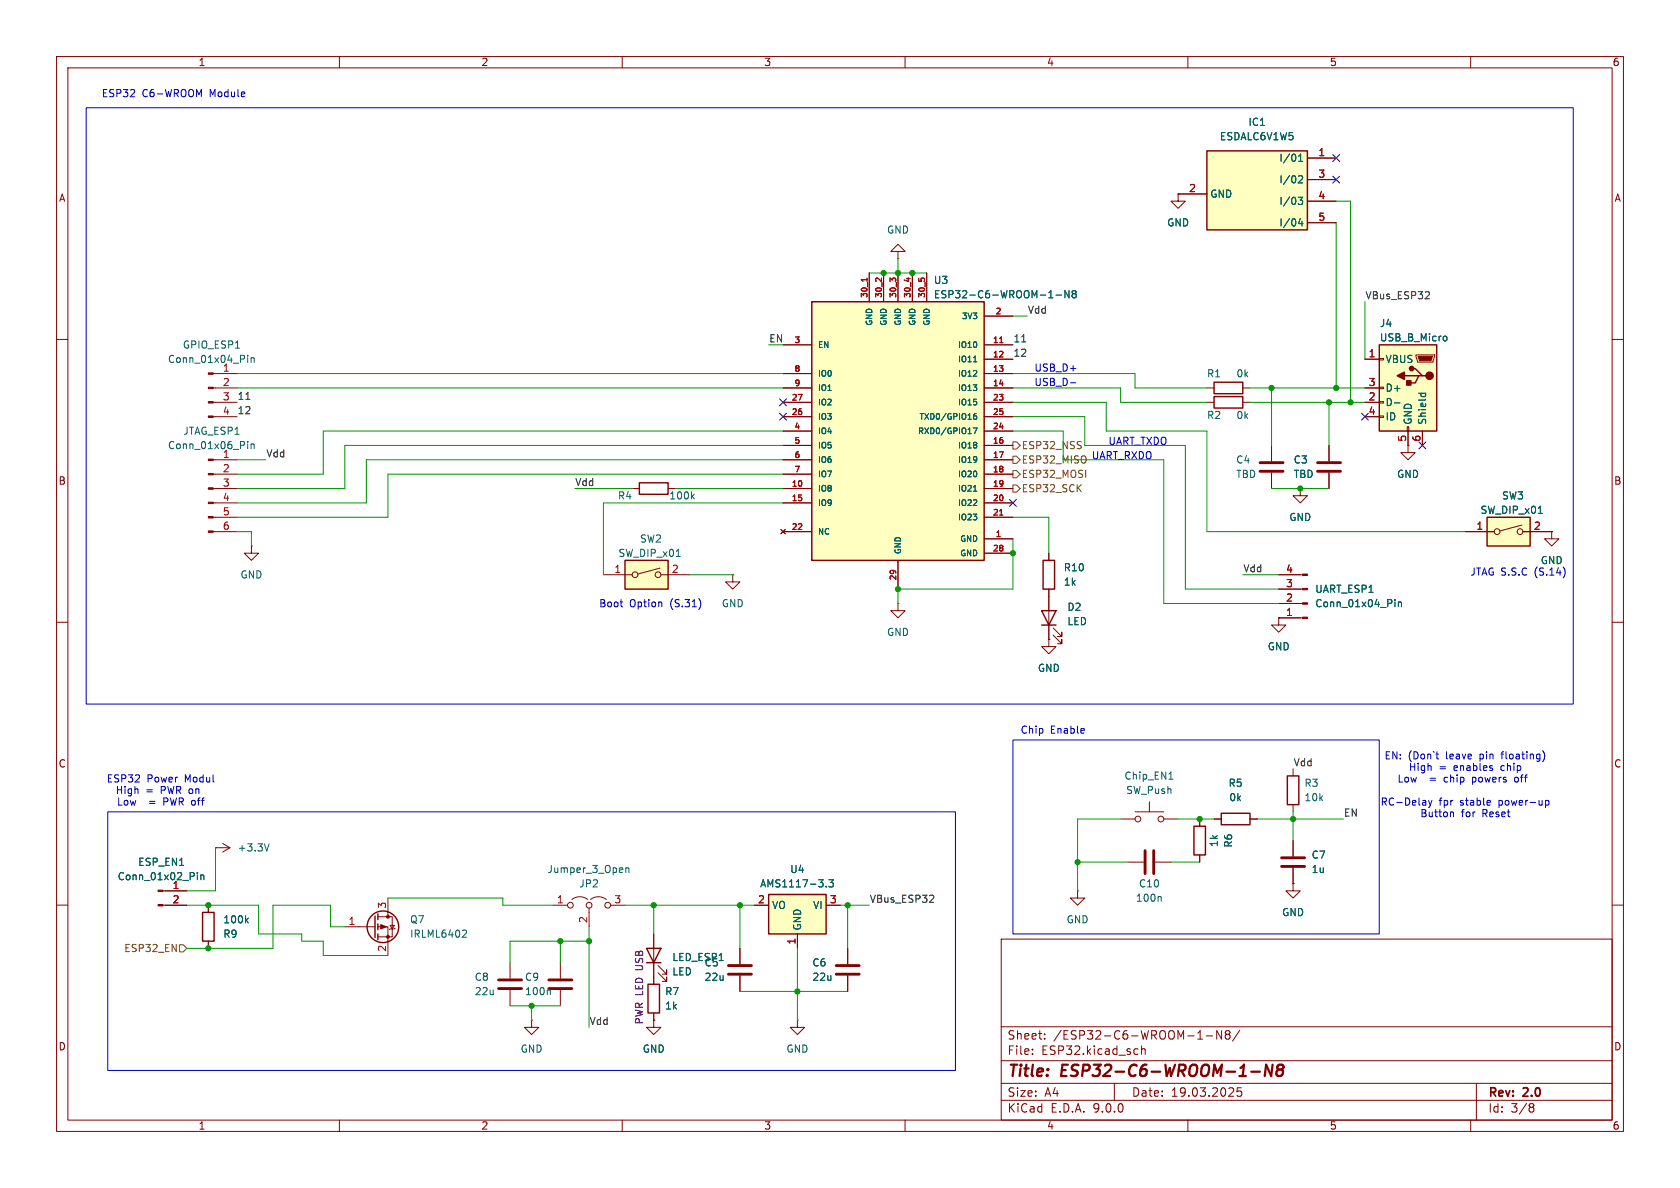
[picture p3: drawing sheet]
<svg xmlns="http://www.w3.org/2000/svg" width="297mm" height="210mm" viewBox="0 0 297 210" stroke-linecap="round" stroke-linejoin="round" font-family="sans-serif">
<g fill="none" stroke="#840000" stroke-width=".18">
<path d="M10 10h277v190h-277zM12 12h273v186h-273zM60 10v2M110 10v2M160 10v2M210 10v2M260 10v2M10 60h2M285 60h2M10 110h2M285 110h2M10 160h2"/>
<path d="M177 166h108v32h-108zM285 160h2M60 198v2M94 180.3v1.3h1.2l-1.2 1.3-1.3-1.3h1.3M94 180.3h.1M110 198v2M115.6 180.3v1.3h1.2l-1.2 1.3-1.3-1.3h1.3M115.6 180.3h.1M160 198v2M177 194.5h108M177 191.5h108M177 187.5h108"/>
<path d="M177 181.5h108M182.5 186.3v.1M182.5 185.5v.1M184.7 183.6v.1M184.7 182.8v.1M197 191.5v3M201 185.4l.2 .1M201.2 186.3l-.2 .1M201.8 184.9v1.5M201.8 185.5l.2-.1 .4 .1 .1 .9M210 198v2M211.7 183.7h.9"/>
<path d="M213.2 183.1h1.2M216 182.2v1.5l-.9-1.5v1.5M216.9 182.8l-.3 .3v.3l.3 .3 .4-.1 .2-.2-.1-.4-.2-.2M216.9 182.8l-.3-.2 .3-.4 .4 .1 .2 .2-.3 .3M216.9 182.8h.3M219.2 182.1l-1.3 2M219.5 192.3h-.8v.7l.2-.1h.5l.1 .3v.5l-.3 .1-.5-.1M260 198v2M261 191.5v6.5M270.6 195.1l.4 .1 .2 .2-.3 .3M270.6 195.7h.3M270.9 195.7l.2 .2 .1 .4-.2 .2-.4 .1"/>
</g>
<path d="M221.2 189.4h1.5M225 188.2l-.3 2-.9-2-.2 2M226.1 189.1l-.3-.2v-.3a.64 .64 0 0 1 1.1-.2v.3l-.4 .4M226.1 189.1a.65 .65 0 0 0-.3 1 .65 .65 0 0 0 .9-.1 .65 .65 0 0 0 0-.8l-.2-.1M226.1 189.1h.4" fill="none" stroke="#840000" stroke-width=".4"/>
<path d="M135.9 158.1h10.1v7h-10.1z" fill="#ffffc2"/>
<path d="M227.6 137.2h2v5h-2zM135.9 158.1h10.1v7h-10.1zM211.1 146.1h2v5h-2zM215.9 143.8h5.1v2h-5.1zM114.3 167.6h2.5l-1.2 2.6zM114.3 170.2h2.5M114.6 174h2v5.1h-2z" fill="none" stroke="#840000" stroke-width=".25"/>
<g fill="none" stroke="#840000" stroke-width=".18">
<path d="M44.4 96.5v1.3h1.3l-1.3 1.3-1.2-1.3h1.2M44.4 96.5h.1M274.3 94v1.3h1.3l-1.3 1.2-1.3-1.2h1.3M274.3 94h.1M226.1 109.2h4.2M226.1 106.7h4.2M226.1 104.1h4.2M226.1 101.6h4.2M228.6 135.9v1.3M28.8 157.5h4.2M38.1 149.9h.1M38.1 149.9h2.5"/>
<path d="M39.4 149.1l1.2 .8M40.6 149.9l-1.2 .7M190.5 157.5v1.3h1.3l-1.3 1.2-1.3-1.2h1.3M190.5 157.5h.1M198.1 144.8h2.6M200.7 143.5h5M203.2 141.7v1.8M205.7 144.8h2.6M212.1 144.8v1.3M212.1 151.1v1.3M214.6 144.8h1.3M221 144.8h1.2"/>
<path d="M228.6 156.2v1.3h1.3l-1.3 1.3-1.3-1.3h1.3M228.6 156.2h.1M228.6 142.2v1.3M228.6 148.6v2.8M228.6 153.4v2.8M28.8 160h4.2M90.2 170.2v2.8M90.2 175v2.8M99.1 170.2v2.8M99.1 175v2.8M115.6 165.1v8.9M115.6 179.1v1.2"/>
<path d="M116.3 172l1.6 1.5v-.8v.8h-.8M116.3 170.7l1.6 1.5v-.7v.7h-.8M130.8 167.6v2.8M130.8 172.5v2.8M133.3 160h2.6M141 165.1v2.5M146 160h2.6M149.9 167.6v2.8M149.9 172.5v2.8M141 180.3v1.3h1.2l-1.2 1.3-1.3-1.3h1.3M141 180.3h.1"/>
<circle cx="201.2" cy="144.8" r=".51"/>
<circle cx="205.2" cy="144.8" r=".51"/>
</g>
<g fill="none" stroke="#006464" stroke-width=".18">
<path d="M246.6 106v.1M246.6 106.4v.9M247.2 106.4v.9M247.2 106.5l.2-.1 .3 .1 .1 .8M206.6 137.7h.8M34.9 154.2v.2M34.9 154.7v.8M35.5 154.7v.8M35.5 154.8l.2-.1h.3v.8M47.6 149.2l-.4 1.2M146 156.7v.1M146.5 155.5h.8l-.4 .5 .4 .1v.6l-.2 .1-.6-.1"/>
<path d="M97.1 175l.2 .2v.6"/>
</g>
<path d="M226.6 153.2h4M226.6 151.6h4M88.1 174.8h4.1M88.1 173.2h4.1M97 174.8h4.1M97 173.2h4.1M128.8 172.2h4M128.8 170.7h4M147.8 172.2h4.1M147.8 170.7h4.1" fill="none" stroke="#840000" stroke-width=".51"/>
<g fill="#840000" stroke="#840000" stroke-width=".18">
<path d="M230.3 109.1h.8v.2h-.8z"/>
<path d="M230.3 106.6h.8v.2h-.8z"/>
<path d="M230.3 104h.8v.3h-.8z"/>
<path d="M230.3 101.5h.8v.2h-.8z"/>
<path d="M27.9 157.4h.9v.2h-.9z"/>
<path d="M27.9 159.9h.9v.2h-.9z"/>
</g>
<path d="M262.9 91.4h7.6v5.1h-7.6z" fill="#ffffc2"/>
<g fill="none" stroke="#840000" stroke-width=".18">
<path d="M259.1 94h5.1M269.1 92.8l-3.9 1.1M269.2 94h5.1"/>
<circle cx="264.7" cy="94" r=".51"/>
<circle cx="268.7" cy="94" r=".51"/>
</g>
<path d="M262.9 91.4h7.6v5.1h-7.6z" fill="none" stroke="#840000" stroke-width=".25"/>
<path d="M272 90.7h.7" fill="none" stroke="#006464" stroke-width=".18"/>
<path d="M110.5 99.1h7.6v5h-7.6z" fill="#ffffc2"/>
<g fill="none" stroke="#840000" stroke-width=".18">
<path d="M158.7 44.5h1.3l-1.3-1.3-1.2 1.3h1.2v1.2M158.7 45.7h.1M37.7 66h4.2M37.7 68.6h4.2M37.7 71.1h4.2M37.7 73.7h4.2M213.4 68.6h1.2M213.4 71.1h1.2M219.7 68.6h1.3M219.7 71.1h1.3M224.8 78.7v2.8M234.9 78.7v2.8"/>
<path d="M37.7 81.3h4.2M37.7 83.8h4.2M37.7 86.4h4.2M37.7 88.9h4.2M37.7 91.4h4.2M37.7 94h4.2M111.8 86.4h1.2M118.1 86.4h1.3M185.4 97.8v1.3M224.8 83.6v2.8M229.9 86.4v1.2h1.2l-1.2 1.3-1.3-1.3h1.3M229.9 86.4h.1"/>
<path d="M234.9 83.6v2.8M106.7 101.6h5.1M116.7 100.4l-3.9 1.1M116.8 101.6h5.1M185.4 113v1.3h1.3l-1.3 1.3-1.3-1.3h1.3M185.4 113h.1M185.4 104.1v8.9M186.2 112.3l1.5 1.5v-.8v.8h-.8M186.2 111l1.5 1.5v-.7v.7h-.8M226.1 109.2v1.3h1.2l-1.2 1.3-1.3-1.3h1.3M226.1 109.2h.1M68.6 158.8v3.3"/>
<path d="M101.1 159a2.26 2.26 0 0 1 2.8 0M104.4 159a2.26 2.26 0 0 1 2.8 0M199.4 152.4h2.8M204.2 152.4h2.8M36.8 160v1.3M36.8 166.4v1.2M61 163.8h5.3M66.8 162.1h2.5v3.5h-2.5M66.8 163.8h1.8v5.1M69 163.6h.7l-.4 .6zM69.8 164.1l-.1 .1h-.7l-.2 .1M97.8 160h2.5"/>
<path d="M104.1 160.5v3.3M107.9 160h2.6"/>
<circle cx="112.3" cy="101.6" r=".51"/>
<circle cx="116.3" cy="101.6" r=".51"/>
<circle cx="100.8" cy="160" r=".51"/>
<circle cx="104.1" cy="160" r=".51"/>
<circle cx="107.4" cy="160" r=".51"/>
</g>
<g fill="none" stroke="#840000" stroke-width=".25">
<path d="M214.6 67.6h5.1v2h-5.1zM214.6 70.1h5.1v2h-5.1zM110.5 99.1h7.6v5h-7.6zM113 85.3h5.1v2.1h-5.1zM184.4 99.1h2v5h-2zM184.1 108h2.6l-1.3 2.5zM184.1 110.5h2.6M35.8 161.3h2v5.1h-2zM66.3 161.9v3.8M66.8 161.5v1.1M66.8 163.3v1M66.8 165.1v1"/>
<circle cx="67.7" cy="163.8" r="2.79"/>
</g>
<g fill="none" stroke="#006464" stroke-width=".18">
<path d="M43.8 62.8v.1M43.8 63.2v.9M43.8 78v.2M43.8 78.5v.8M44.4 63.2v.9M44.4 78.5v.8M44.4 78.6l.2-.1h.3v.8M44.4 63.4l.2-.2 .3 .1v.8M119.6 98.4h.7M122.4 87.7l.3 .5M122.7 87.4l-.4 .4M110.6 153.4v.8"/>
<path d="M110.6 153.5l.2-.1 .3 .1 .1 .7M205.1 158.5l.2 .2v.6M43.5 162.7l.4 .4M43.9 162.3l-.5 .5M81.9 164.4l.5 .1 .1 .3-.8 .9h.8"/>
</g>
<path d="M222.8 83.3h4M222.8 81.8h4M232.9 83.3h4.1M232.9 81.8h4.1M202.4 150.4v4M204 150.4v4" fill="none" stroke="#840000" stroke-width=".51"/>
<g fill="#840000" stroke="#840000" stroke-width=".18">
<path d="M36.8 81.2h.9v.2h-.9z"/>
<path d="M36.8 83.7h.9v.2h-.9z"/>
<path d="M36.8 86.2h.9v.3h-.9z"/>
<path d="M36.8 88.8h.9v.2h-.9z"/>
<path d="M36.8 91.3h.9v.3h-.9z"/>
<path d="M36.8 93.9h.9v.2h-.9z"/>
<path d="M67.3 163.4l1 .4-1 .4z"/>
<path d="M36.8 65.9h.9v.3h-.9z"/>
<path d="M36.8 68.5h.9v.2h-.9z"/>
<path d="M36.8 71h.9v.2h-.9z"/>
<path d="M36.8 73.5h.9v.3h-.9z"/>
<circle cx="68.6" cy="162.1" r=".25"/>
<circle cx="68.6" cy="165.6" r=".25"/>
</g>
<path d="M143.5 53.3h30.5v45.8h-30.5z" fill="#ffffc2"/>
<path d="M143.5 53.3h30.5v45.8h-30.5z" fill="none" stroke="#840000" stroke-width=".25"/>
<g fill="none" stroke="#840000" stroke-width=".18">
<path d="M153.7 48.3v5M156.2 48.3v5M158.7 48.3v5M161.3 48.3v5M163.8 48.3v5M174 55.9h5.1M138.4 61h5.1M138.4 66h5.1M138.4 68.6h5.1M138.4 71.1h5.1M138.4 73.7h5.1M138.4 76.2h5.1"/>
<path d="M138.4 78.7h5.1M174 61h5.1M174 66h5.1M174 68.6h5.1M174 71.1h5.1M174 73.7h5.1M174 76.2h5.1M174 78.7h5.1M174 63.5h5.1M138 93.6l.8 .8M138.4 81.3h5.1M138.4 83.8h5.1"/>
<path d="M138.4 86.4h5.1M138.4 88.9h5.1M138.4 94h5.1M138.8 93.6l-.8 .8M158.7 99.1v5M174 81.3h5.1M174 83.8h5.1M174 86.4h5.1M174 88.9h5.1M174 91.4h5.1M174 95.3h5.1M174 97.8h5.1"/>
</g>
<path d="M153.3 49.2v.5M154.9 49.2h.3M155.8 49.2v.6M157.7 49.5l-.4-.3v.6M157.8 49.2h.5M160.6 49.1v.6M162.9 49.2h.4M176.7 60.6h.6M176.7 91.1h.6" fill="none" stroke="#a90000" stroke-width=".18"/>
<path d="M185.4 52.6h.7M186.7 52.2h1M189 51.4v1.2l-.7-1.2v1.2M189.8 51.9l-.3 .3 .1 .3 .2 .1h.3l.2-.2v-.2l-.3-.3M189.8 51.9l-.3-.2 .3-.3h.2l.3 .2-.3 .3M189.8 51.9h.2M172.1 75.6h.6l-.4 1.1M172.1 64h.6M172.6 73.1l-.3 .1-.2 .1v.6l.2 .2 .3-.1v-.5h-.3l-.2 .2M172.1 86.8h.6" fill="none" stroke="#006464" stroke-width=".18"/>
<path d="M213.4 26.7h17.7v13.9h-17.7z" fill="#ffffc2"/>
<path d="M213.4 26.7h17.7v13.9h-17.7z" fill="none" stroke="#840000" stroke-width=".25"/>
<path d="M208.3 34.3v1.3h1.2l-1.2 1.2-1.3-1.2h1.3M208.3 34.3h.1M208.3 34.3h5.1M231.1 27.9h5.1M231.1 31.8h5.1M231.1 35.6h5.1M231.1 39.4h5.1M248.9 78.7v1.3h1.3l-1.3 1.3-1.3-1.3h1.3M248.9 78.7h.1" fill="none" stroke="#840000" stroke-width=".18"/>
<path d="M229.5 34.9h.8l-.4 .5 .3 .1v.5l-.2 .1h-.4M229.6 28.5h.7M229.6 27.6l.3-.4v1.3M229.6 31.2l.4-.1 .3 .3-.8 .9h.8M229.9 38.6l-.3 .9h.8M230.2 39.1v.8" fill="none" stroke="#006464" stroke-width=".18"/>
<path d="M243.8 61h10.2v15.2h-10.2z" fill="#ffffc2"/>
<path d="M243.8 61h10.2v15.2h-10.2zM248.3 66.4h2.5M249.6 65.2h.6l1.3 1.2h.6M251.5 66.4h-.7l-.6 1.3h-1.3" fill="none" stroke="#840000" stroke-width=".25"/>
<g fill="none" stroke="#840000" stroke-width=".18">
<path d="M208.3 34.3h.1M208.3 34.3h5.1M231.1 27.9h5.1M231.1 31.8h5.1M231.1 35.6h5.1M231.1 39.4h5.1M153.7 48.3v5M156.2 48.3v5M158.7 48.3v5M161.3 48.3v5M163.8 48.3v5M174 55.9h5.1"/>
<path d="M138.4 68.6h5.1M138.4 71.1h5.1M138.4 73.7h5.1M138.4 61h5.1M138.4 66h5.1M138.4 76.2h5.1M138.4 78.7h5.1M174 63.5h5.1M174 68.6h5.1M174 71.1h5.1M174 73.7h5.1M174 61h5.1"/>
<path d="M174 66h5.1M174 76.2h5.1M174 78.7h5.1M234.9 78.7v2.8M241.3 63.5h2.5M241.3 68.6h2.5M241.3 71.1h2.5M241.3 73.7h2.5M243.8 63.4h.8v.2h-.8zM243.8 68.5h.8v.2h-.8zM243.8 71h.8v.2h-.8zM243.8 73.5h.8v.3h-.8z"/>
<path d="M248.8 75.4h.2v.8h-.2zM248.9 78.7h.1M248.9 76.2v2.5M250.3 62.7h3.3v.3l-.2 1h-2.8zM251.5 76.2v2.5M138 93.6l.8 .8M138.4 81.3h5.1M138.4 83.8h5.1M138.4 86.4h5.1M138.4 88.9h5.1M138.4 94h5.1M138.8 93.6l-.8 .8"/>
<path d="M158.7 99.1v5M174 81.3h5.1M174 83.8h5.1M174 86.4h5.1M174 88.9h5.1M174 91.4h5.1M174 95.3h5.1M174 97.8h5.1M185.4 97.8v1.3M229.9 86.4h.1M234.9 83.6v2.8M259.1 94h5.1"/>
<path d="M269.2 94h5.1M274.3 94h.1M129.5 101.6v1.3h1.3l-1.3 1.2-1.2-1.2h1.2M129.5 101.6h.1M158.7 106.7v1.3h1.3l-1.3 1.2-1.2-1.2h1.2M158.7 106.7h.1M185.4 113h.1M185.4 104.1v3.9M185.4 110.5v2.5M226.1 109.2h.1M226.1 109.2h3.8M226.1 106.7h3.8"/>
<path d="M226.1 104.1h3.8M226.1 101.6h3.8M29.2 157.5h3.8M212.1 144.8v1.3M212.1 151.1v1.3M214.6 144.8h1.3M221 144.8h1.2M228.6 156.2h.1M228.6 148.6v2.8M228.6 153.4v2.8M29.2 160h3.8M36.8 160v1.3"/>
<path d="M36.8 166.4v1.2M115.6 165.1v2.5M115.6 170.2v3.8M115.6 179.1v1.2M130.8 167.6v2.8M130.8 172.5v2.8M133.3 160h2.6M141 165.1v2.5M146 160h2.6M149.9 167.6v2.8M149.9 172.5v2.8M115.6 180.3h.1"/>
</g>
<path d="M250.7 63h2.5l-.2 .8h-2z" fill="#840000" stroke="#840000" stroke-width=".18"/>
<g fill="#840000" stroke="#840000" stroke-width=".25">
<path d="M248.7 67.3h.7v.8h-.7z"/>
<path d="M247 66.4l1.3-.6v1.3z"/>
<circle cx="252.7" cy="66.4" r=".63"/>
<circle cx="249.6" cy="65.2" r=".38"/>
</g>
<g fill="none" stroke="#006464" stroke-width=".18">
<path d="M229.5 34.9h.8l-.4 .5 .3 .1v.5l-.2 .1h-.4M229.6 28.5h.7M229.6 27.6l.3-.4v1.3M229.6 31.2l.4-.1 .3 .3-.8 .9h.8M229.9 38.6l-.3 .9h.8M230.2 39.1v.8M185.4 52.6h.7M186.7 52.2h1M189 51.4v1.2l-.7-1.2v1.2M189.8 51.9l-.3 .3 .1 .3 .2 .1h.3l.2-.2v-.2l-.3-.3M189.8 51.9l-.3-.2 .3-.3h.2l.3 .2-.3 .3M189.8 51.9h.2"/>
<path d="M255.4 59.4l.3 .1 .1 .2-.1 .4-.3 .2M172.1 75.6h.6l-.4 1.1M172.1 64h.6M172.6 73.1l-.3 .1-.2 .1v.6l.2 .2 .3-.1v-.5h-.3l-.2 .2M246.5 71.2h1M250.8 69.5h1.2M251.3 69.5l-.1 .4M252 69.5v.4M172.1 86.8h.6M272 90.7h.7M246.6 106v.1M246.6 106.4v.9"/>
<path d="M247.2 106.4v.9M247.2 106.5l.2-.1 .3 .1 .1 .8M34.9 154.2v.2M34.9 154.7v.8M35.5 154.7v.8M35.5 154.8l.2-.1h.3v.8M146 156.7v.1M146.5 155.5h.8l-.4 .5 .4 .1v.6l-.2 .1-.6-.1M43.5 162.7l.4 .4M43.9 162.3l-.5 .5"/>
</g>
<path d="M179.1 78.1h.6l.6 .6-.6 .7h-.6zM179.1 85.7h.6l.6 .7-.6 .6h-.6zM179.1 83.2h.6l.6 .6-.6 .7h-.6zM179.1 80.6h.6l.6 .7-.6 .6h-.6zM31.7 167h.7l.6 .6-.6 .7h-.7z" fill="none" stroke="#725600" stroke-width=".18"/>
<path d="M252.5 51.6l.2 .2-.1 .3-.7 .7h.8M43.5 70.6h.7M180.6 60.4h.7M164.8 158.2l.3 .3-.1 .3-.7 .7h.8" fill="none" stroke="#0f0f0f" stroke-width=".18"/>
<g fill="none" stroke="#009600" stroke-width=".18">
<path d="M236.2 39.4v29.2M236.2 35.6h2.6v35.5M153.7 48.3h10.1M158.7 45.7v2.6M179.1 55.9h2.5M241.3 53.3v10.2M41.9 68.6h96.5M41.9 66h96.5M138.4 78.7h-77.4v7.7h-19.1M138.4 76.2h-81.3v7.6h-15.2M179.1 73.7h12.7v5h17.7v25.4h16.6M179.1 71.1h16.5v5.1h17.8v17.8h45.7"/>
<path d="M179.1 68.6h19v2.5h15.3M179.1 66h21.6v2.6h12.7M179.1 76.2h8.9v5.1h17.7v25.4h20.4M221 68.6h20.3M221 71.1h20.3M224.8 68.6v10.1M234.9 71.1v7.6M41.9 81.3h5.1M41.9 94h2.5v2.5M101.6 86.4h10.2M119.4 86.4h19M138.4 83.8h-69.8v7.6h-26.7"/>
<path d="M138.4 81.3h-73.6v7.6h-22.9M138.4 88.9h-31.7v12.7M179.1 95.3v8.8h-20.4v2.6M179.1 91.4h6.3v6.4M224.8 86.4h10.1M121.9 101.6h7.6M219.7 101.6h6.4M38.1 149.9v7.6h-5.1M68.6 158.8h20.3v1.2h8.9M190.5 152.4h8.9M198.1 144.8h-7.6v12.7M207 152.4h5.1"/>
<path d="M208.3 144.8h6.3M222.2 144.8h15.3M228.6 143.5v5.1M33 160h12.7v5.1h7.6v1.3h3.8v2.5h11.5M61 163.8h-2.6v-3.8h-10.1v7.6h-15.3M90.2 177.8h8.9M94 177.8v2.5M99.1 166.4v3.8M104.1 166.4h-13.9v3.8M104.1 163.8v17.8M110.5 160h22.8M115.6 160v5.1"/>
<path d="M130.8 175.3h19.1M130.8 160v7.6M141 167.6v12.7M148.6 160h5.1M149.9 160v7.6"/>
</g>
<g fill="none" stroke="#000084" stroke-width=".18">
<path d="M235.6 31.1l1.2 1.3M235.6 27.3l1.2 1.2M236.8 31.1l-1.2 1.3M236.8 27.3l-1.2 1.2M137.8 70.5l1.2 1.2M137.8 73.1l1.2 1.2M139 70.5l-1.2 1.2M139 73.1l-1.2 1.2M240.7 73.1l1.2 1.2M241.9 73.1l-1.2 1.2M250.9 78.1l1.2 1.2M252.1 78.1l-1.2 1.2"/>
<path d="M178.5 88.3l1.2 1.2M179.7 88.3l-1.2 1.2"/>
</g>
<g fill="none" stroke="#0000c2" stroke-width=".18">
<path d="M15.2 19.1h262.9v105.4h-262.9zM189.2 67.7h1M109.6 106.4h.5M110 107.3h.1M123.8 106.4v.8M276.6 100.8v.8M179.1 130.8h64.7v34.3h-64.7zM263.8 135.8v.3M267.9 137.5l-.1 .1 .1 .6M272.7 132.7a1.46 1.46 0 0 1 0 1.9M19 143.5h149.9v45.7h-149.9zM252.5 141.5l.4 .8"/>
<path d="M252.9 142.3l-.4 .5M253.2 141.5l-.3 .8M256.9 143.6l.1 .8M273.2 141.5v1.3M273.2 141.5h.4l.2 .2-.1 .6h-.5"/>
</g>
<path d="M153.3 49.2v.5M154.9 49.2h.3M155.8 49.2v.6M157.7 49.5l-.4-.3v.6M157.8 49.2h.5M160.6 49.1v.6M162.9 49.2h.4M176.7 60.6h.6M176.7 91.1h.6" fill="none" stroke="#a90000" stroke-width=".18"/>
<g fill="#009600" stroke="#009600" stroke-width=".18">
<circle cx="36.8" cy="167.6" r=".46"/>
<circle cx="36.8" cy="160" r=".46"/>
<circle cx="190.5" cy="152.4" r=".46"/>
<circle cx="228.6" cy="144.8" r=".46"/>
<circle cx="212.1" cy="144.8" r=".46"/>
<circle cx="238.8" cy="71.1" r=".46"/>
<circle cx="234.9" cy="71.1" r=".46"/>
<circle cx="236.2" cy="68.6" r=".46"/>
<circle cx="224.8" cy="68.6" r=".46"/>
<circle cx="229.9" cy="86.4" r=".46"/>
<circle cx="94" cy="177.8" r=".46"/>
<circle cx="99.1" cy="166.4" r=".46"/>
<circle cx="104.1" cy="166.4" r=".46"/>
<circle cx="149.9" cy="160" r=".46"/>
<circle cx="141" cy="175.3" r=".46"/>
<circle cx="158.7" cy="48.3" r=".46"/>
<circle cx="161.3" cy="48.3" r=".46"/>
<circle cx="156.2" cy="48.3" r=".46"/>
<circle cx="179.1" cy="97.8" r=".46"/>
<circle cx="130.8" cy="160" r=".46"/>
<circle cx="158.7" cy="104.1" r=".46"/>
<circle cx="115.6" cy="160" r=".46"/>
</g>
<g font-size="2.8" fill="#840000">
<text x="178" y="190.9">Title:</text>
<text x="187.7" y="190.9">ESP32-C6-WROOM-1-N8</text>
</g>
<g font-size="2.1" fill="#840000">
<text x="178" y="184">Sheet:</text>
<text x="186.2" y="184">/ESP32-C6-WROOM-1-N8/</text>
<text x="178" y="186.7">File:</text>
<text x="184.1" y="186.7">ESP32.kicad_sch</text>
<text x="178" y="196.9">KiCad</text>
<text x="178" y="194.1">Size:</text>
<text x="184.7" y="194.1">A4</text>
<text x="185.7" y="196.9">E.D.A.</text>
<text x="193.3" y="196.9">9.0.0</text>
<text x="200" y="194.1">Date:</text>
<text x="207" y="194.1">19.03.2025</text>
<text x="263" y="194.3">Rev:</text>
<text x="263" y="196.9">Id:</text>
<text x="267.1" y="196.9">3/8</text>
<text x="269.4" y="194.3">2.0</text>
</g>
<g font-size="1.8" fill="#840000">
<text x="35" y="11.9">1</text>
<text x="85" y="11.9">2</text>
<text x="135" y="11.9">3</text>
<text x="185" y="11.9">4</text>
<text x="235" y="11.9">5</text>
<text x="285" y="11.9">6</text>
<text x="10.3" y="35.9">A</text>
<text x="285.3" y="35.9">A</text>
<text x="10.3" y="85.9">B</text>
<text x="285.3" y="85.9">B</text>
<text x="10.3" y="135.9">C</text>
<text x="285.3" y="135.9">C</text>
<text x="10.3" y="185.9">D</text>
<text x="285.3" y="185.9">D</text>
<text x="35" y="199.9">1</text>
<text x="85" y="199.9">2</text>
<text x="135" y="199.9">3</text>
<text x="185" y="199.9">4</text>
<text x="235" y="199.9">5</text>
<text x="285" y="199.9">6</text>
</g>
<g font-size="1.8" fill="#0000c2">
<text x="17.9" y="17.4">ESP32</text>
<text x="25.1" y="17.4">C6-WROOM</text>
<text x="37.2" y="17.4">Module</text>
<text x="182.8" y="65.9">USB_D+</text>
<text x="182.8" y="68.4">USB_D-</text>
<text x="192.9" y="81.4">UART_RXDO</text>
<text x="195.9" y="78.8">UART_TXDO</text>
<text x="259.8" y="102">JTAG S.S.C</text>
<text x="271.4" y="102">(S.14)</text>
<text x="105.8" y="107.5">Boot</text>
<text x="111.3" y="107.5">Option</text>
<text x="118.6" y="107.5">(S.31)</text>
<text x="180.3" y="129.9">Chip</text>
<text x="185.7" y="129.9">Enable</text>
<text x="244.7" y="134.4">EN:</text>
<text x="248.9" y="134.4">(Don`t</text>
<text x="249" y="136.5">High</text>
<text x="254.4" y="136.5">=</text>
<text x="255.7" y="134.4">leave</text>
<text x="257.1" y="136.5">enables</text>
<text x="261.9" y="134.4">pin</text>
<text x="265.6" y="136.5">chip</text>
<text x="265.9" y="134.4">floating)</text>
<text x="18.8" y="138.5">ESP32</text>
<text x="20.4" y="140.6">High</text>
<text x="20.6" y="142.6">Low</text>
<text x="25.8" y="140.6">=</text>
<text x="26" y="138.5">Power</text>
<text x="26.4" y="142.6">=</text>
<text x="28.5" y="140.6">PWR on</text>
<text x="29.2" y="142.6">PWR off</text>
<text x="32.8" y="138.5">Modul</text>
<text x="244" y="142.6">RC-Delay</text>
<text x="247" y="138.5">Low</text>
<text x="252.8" y="138.5">=</text>
<text x="254.4" y="142.6">fpr</text>
<text x="255.6" y="138.5">chip</text>
<text x="258.2" y="142.6">stable</text>
<text x="260.7" y="138.5">powers</text>
<text x="265.2" y="142.6">power-up</text>
<text x="268.4" y="138.5">off</text>
<text x="251" y="144.7">Button</text>
<text x="258.3" y="144.7">for</text>
<text x="262.2" y="144.7">Reset</text>
</g>
<g font-size="1.8" fill="#006464">
<text x="220.6" y="22.5">IC1</text>
<text x="215.6" y="25">ESDALC6V1W5</text>
<text x="226.1" y="28.8">I/01</text>
<text x="213.9" y="35.2">GND</text>
<text x="226.1" y="32.6">I/02</text>
<text x="156.7" y="41.5">GND</text>
<text x="206.2" y="40.2">GND</text>
<text x="226.1" y="36.4">I/03</text>
<text x="226.1" y="40.2">I/04</text>
<text x="165" y="50.4">U3</text>
<text x="165" y="52.9">ESP32-C6-WROOM-1-N8</text>
<text x="243.8" y="58">J4</text>
<text x="29.6" y="64.4">Conn_01x04_Pin</text>
<text x="32.2" y="61.8">GPIO_ESP1</text>
<text x="39.3" y="65.8">1</text>
<text x="243.8" y="60.6">USB_B_Micro</text>
<text x="244.9" y="64.4">VBUS</text>
<text x="213.3" y="66.9">R1</text>
<text x="218.5" y="66.9">0k</text>
<text x="244.9" y="69.4">D+</text>
<text x="244.9" y="72">D-</text>
<text x="32.3" y="77.1">JTAG_ESP1</text>
<text x="213.3" y="74.3">R2</text>
<text x="218.5" y="74.3">0k</text>
<text x="244.9" y="74.5">ID</text>
<text x="249.8" y="75.2" transform="rotate(-90 249.8 75.2)">GND</text>
<text x="252.3" y="75.2" transform="rotate(-90 252.3 75.2)">Shield</text>
<text x="29.6" y="79.6">Conn_01x06_Pin</text>
<text x="39.3" y="81">1</text>
<text x="218.4" y="82.1">C4</text>
<text x="228.6" y="82.1">C3</text>
<text x="109.1" y="88.5">R4</text>
<text x="118.2" y="88.5">100k</text>
<text x="218.4" y="84.7">TBD</text>
<text x="228.6" y="84.7">TBD</text>
<text x="246.9" y="84.7">GND</text>
<text x="265.4" y="88.5">SW3</text>
<text x="227.8" y="92.3">GND</text>
<text x="261.6" y="91">SW_DIP_x01</text>
<text x="109.2" y="98.7">SW_DIP_x01</text>
<text x="113" y="96.1">SW2</text>
<text x="188" y="101.2">R10</text>
<text x="272.3" y="99.9">GND</text>
<text x="42.4" y="102.5">GND</text>
<text x="127.5" y="107.5">GND</text>
<text x="188" y="103.7">1k</text>
<text x="232.4" y="105">UART_ESP1</text>
<text x="232.4" y="107.5">Conn_01x04_Pin</text>
<text x="156.7" y="112.6">GND</text>
<text x="188.6" y="108.2">D2</text>
<text x="188.6" y="110.7">LED</text>
<text x="183.4" y="119">GND</text>
<text x="224" y="115.2">GND</text>
<text x="198.7" y="138">Chip_EN1</text>
<text x="199" y="140.6">SW_Push</text>
<text x="217.1" y="139.3">R5</text>
<text x="217.2" y="141.8">0k</text>
<text x="230.5" y="139.3">R3</text>
<text x="230.5" y="141.8">10k</text>
<text x="215.5" y="149.8" transform="rotate(-90 215.5 149.8)">1k</text>
<text x="218" y="149.9" transform="rotate(-90 218 149.9)">R6</text>
<text x="20.7" y="155.8">Conn_01x02_Pin</text>
<text x="24.3" y="153.3">ESP_EN1</text>
<text x="41.9" y="150.7">+3.3V</text>
<text x="96.7" y="154.5">Jumper_3_Open</text>
<text x="139.6" y="154.5">U4</text>
<text x="231.8" y="152">C7</text>
<text x="231.8" y="154.5">1u</text>
<text x="102.3" y="157.1">JP2</text>
<text x="134.3" y="157.1">AMS1117-3.3</text>
<text x="136.4" y="160.9">VO</text>
<text x="143.6" y="160.9">VI</text>
<text x="200.7" y="159.6">100n</text>
<text x="201.3" y="157.1">C10</text>
<text x="39.4" y="166">R9</text>
<text x="39.4" y="163.4">100k</text>
<text x="72.4" y="163.4">Q7</text>
<text x="72.4" y="166">IRLML6402</text>
<text x="141.8" y="164.6" transform="rotate(-90 141.8 164.6)">GND</text>
<text x="188.5" y="163.4">GND</text>
<text x="226.6" y="162.2">GND</text>
<text x="83.8" y="173.6">C8</text>
<text x="92.7" y="173.6">C9</text>
<text x="118.8" y="170.1">LED_ESP1</text>
<text x="118.8" y="172.6">LED</text>
<text x="124.5" y="171">C5</text>
<text x="124.5" y="173.6">22u</text>
<text x="143.5" y="171">C6</text>
<text x="143.5" y="173.6">22u</text>
<text x="83.8" y="176.1">22u</text>
<text x="92.7" y="176.1">100n</text>
<text x="117.5" y="176.1">R7</text>
<text x="117.5" y="178.7">1k</text>
<text x="91.9" y="186.3">GND</text>
<text x="113.5" y="186.3">GND</text>
<text x="138.9" y="186.3">GND</text>
</g>
<g font-size="1.8" fill="#a90000">
<text x="233" y="27.7">1</text>
<text x="210.1" y="34">2</text>
<text x="233" y="31.5">3</text>
<text x="233" y="35.3">4</text>
<text x="233" y="39.1">5</text>
<text x="241.9" y="63.2">1</text>
<text x="39.3" y="68.3">2</text>
<text x="39.3" y="70.9">3</text>
<text x="241.9" y="68.3">3</text>
<text x="241.9" y="70.9">2</text>
<text x="39.3" y="73.4">4</text>
<text x="241.9" y="73.4">4</text>
<text x="39.3" y="83.6">2</text>
<text x="248.7" y="78.2" transform="rotate(-90 248.7 78.2)">5</text>
<text x="251.2" y="78.2" transform="rotate(-90 251.2 78.2)">6</text>
<text x="39.3" y="86.1">3</text>
<text x="39.3" y="88.6">4</text>
<text x="39.3" y="91.2">5</text>
<text x="39.3" y="93.7">6</text>
<text x="260.9" y="93.7">1</text>
<text x="271.1" y="93.7">2</text>
<text x="108.5" y="101.3">1</text>
<text x="118.7" y="101.3">2</text>
<text x="227.3" y="101.3">4</text>
<text x="227.3" y="106.4">2</text>
<text x="227.3" y="103.9">3</text>
<text x="227.3" y="109">1</text>
<text x="30.4" y="157.2">1</text>
<text x="30.4" y="159.8">2</text>
<text x="68.3" y="160.7" transform="rotate(-90 68.3 160.7)">3</text>
<text x="98.4" y="159.8">1</text>
<text x="108.5" y="159.8">3</text>
<text x="133.9" y="159.8">2</text>
<text x="146.6" y="159.8">3</text>
<text x="61.5" y="163.6">1</text>
<text x="103.9" y="163.3" transform="rotate(-90 103.9 163.3)">2</text>
<text x="140.7" y="167.1" transform="rotate(-90 140.7 167.1)">1</text>
<text x="68.3" y="168.3" transform="rotate(-90 68.3 168.3)">2</text>
</g>
<g font-size="1.8" fill="#0f0f0f">
<text x="241.3" y="53">VBus_ESP32</text>
<text x="181.6" y="55.5">Vdd</text>
<text x="179.1" y="60.6">11</text>
<text x="179.1" y="63.2">12</text>
<text x="41.9" y="70.8">11</text>
<text x="41.9" y="73.3">12</text>
<text x="47" y="80.9">Vdd</text>
<text x="101.6" y="86">Vdd</text>
<text x="219.7" y="101.3">Vdd</text>
<text x="228.6" y="135.5">Vdd</text>
<text x="237.5" y="144.4">EN</text>
<text x="153.7" y="159.7">VBus_ESP32</text>
<text x="104.1" y="181.3">Vdd</text>
</g>
<text font-size="1.8" fill="#009600" x="135.9" y="60.6">EN</text>
<g font-size="1.8" fill="#725600">
<text x="180.5" y="79.6">ESP32_NSS</text>
<text x="180.5" y="82.1">ESP32_MISO</text>
<text x="180.5" y="87.2">ESP32_SCK</text>
<text x="180.5" y="84.7">ESP32_MOSI</text>
<text x="21.9" y="168.5">ESP32_EN</text>
</g>
<text font-size="1.8" fill="#840084" x="113.9" y="181.2" transform="rotate(-90 113.9 181.2)">PWR LED USB</text>
<g font-size="1.4" fill="#a90000">
<text x="153.4" y="52.8" transform="rotate(-90 153.4 52.8)">30_1</text>
<text x="156" y="52.8" transform="rotate(-90 156 52.8)">30_2</text>
<text x="158.5" y="52.8" transform="rotate(-90 158.5 52.8)">30_3</text>
<text x="161" y="52.8" transform="rotate(-90 161 52.8)">30_4</text>
<text x="163.6" y="52.8" transform="rotate(-90 163.6 52.8)">30_5</text>
<text x="175.9" y="55.6">2</text>
<text x="140.4" y="60.7">3</text>
<text x="140.4" y="65.8">8</text>
<text x="175.4" y="60.7">11</text>
<text x="175.4" y="63.2">12</text>
<text x="175.4" y="65.8">13</text>
<text x="139.9" y="70.9">27</text>
<text x="140.4" y="68.3">9</text>
<text x="175.4" y="68.3">14</text>
<text x="175.4" y="70.9">23</text>
<text x="139.9" y="73.4">26</text>
<text x="140.4" y="75.9">4</text>
<text x="175.4" y="73.4">25</text>
<text x="175.4" y="75.9">24</text>
<text x="140.4" y="78.5">5</text>
<text x="140.4" y="81">6</text>
<text x="140.4" y="83.6">7</text>
<text x="175.4" y="78.5">16</text>
<text x="175.4" y="81">17</text>
<text x="175.4" y="83.6">18</text>
<text x="139.9" y="86.1">10</text>
<text x="139.9" y="88.6">15</text>
<text x="175.4" y="86.1">19</text>
<text x="175.4" y="88.6">20</text>
<text x="139.9" y="93.7">22</text>
<text x="175.4" y="91.2">21</text>
<text x="175.9" y="95">1</text>
<text x="175.4" y="97.5">28</text>
<text x="158.5" y="102.7" transform="rotate(-90 158.5 102.7)">29</text>
</g>
<g font-size="1.4" fill="#006464">
<text x="154.4" y="57.7" transform="rotate(-90 154.4 57.7)">GND</text>
<text x="156.9" y="57.7" transform="rotate(-90 156.9 57.7)">GND</text>
<text x="159.5" y="57.7" transform="rotate(-90 159.5 57.7)">GND</text>
<text x="162" y="57.7" transform="rotate(-90 162 57.7)">GND</text>
<text x="164.6" y="57.7" transform="rotate(-90 164.6 57.7)">GND</text>
<text x="169.9" y="56.6">3V3</text>
<text x="144.5" y="61.7">EN</text>
<text x="169.2" y="61.7">IO10</text>
<text x="169.2" y="64.2">IO11</text>
<text x="144.5" y="66.8">IO0</text>
<text x="144.5" y="69.3">IO1</text>
<text x="144.5" y="71.9">IO2</text>
<text x="169.2" y="66.8">IO12</text>
<text x="169.2" y="69.3">IO13</text>
<text x="169.2" y="71.9">IO15</text>
<text x="144.5" y="74.4">IO3</text>
<text x="144.5" y="76.9">IO4</text>
<text x="162.2" y="76.9">RXD0/GPIO17</text>
<text x="162.4" y="74.4">TXD0/GPIO16</text>
<text x="144.5" y="79.5">IO5</text>
<text x="144.5" y="82">IO6</text>
<text x="169.2" y="79.5">IO18</text>
<text x="169.2" y="82">IO19</text>
<text x="144.5" y="84.6">IO7</text>
<text x="144.5" y="87.1">IO8</text>
<text x="144.5" y="89.6">IO9</text>
<text x="169.2" y="84.6">IO20</text>
<text x="169.2" y="87.1">IO21</text>
<text x="169.2" y="89.6">IO22</text>
<text x="144.5" y="94.7">NC</text>
<text x="169.2" y="92.2">IO23</text>
<text x="169.6" y="96">GND</text>
<text x="159.5" y="98" transform="rotate(-90 159.5 98)">GND</text>
<text x="169.6" y="98.5">GND</text>
</g>
</svg>
